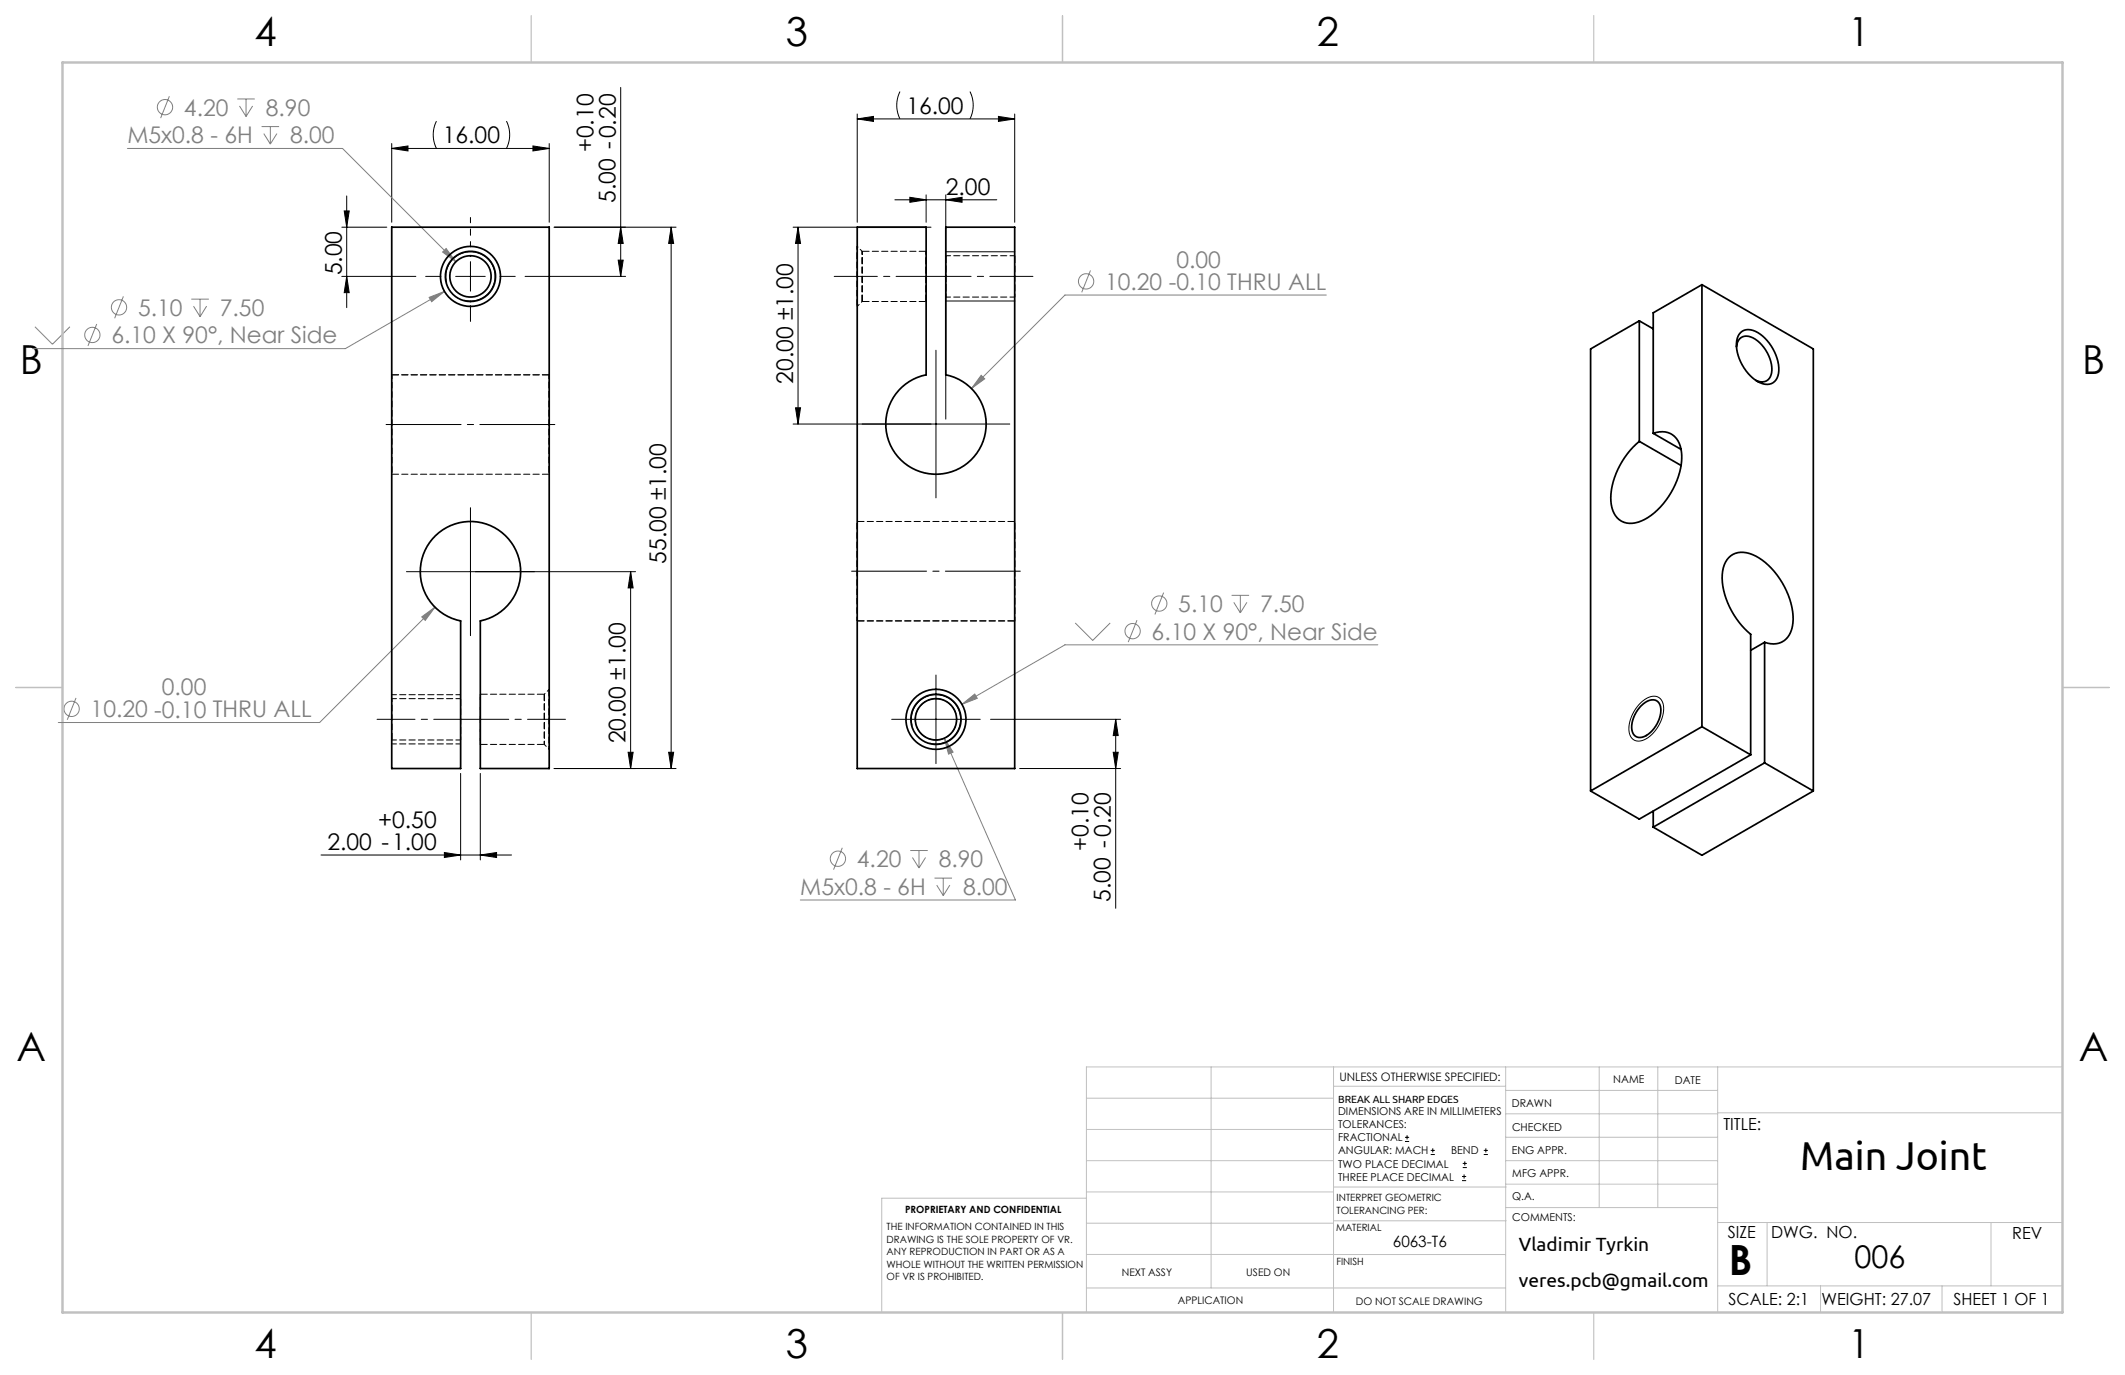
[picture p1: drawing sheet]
<svg xmlns="http://www.w3.org/2000/svg" width="432mm" height="279mm" viewBox="0 0 432 279" stroke-linecap="round" stroke-linejoin="round" font-family="sans-serif">
<g fill="none" stroke="#808080" stroke-width=".2">
<path d="M34.4 19.6l-1.8 4.4M25.9 30.2h43.7l23 23M48.2 20.1h3.6M48.7 21.5l1.3 2.2M50 20.1v3.6M51.3 21.5l-1.3 2.2M53.2 25.7h3.5M53.6 27.1l1.3 2.2M54.9 25.7v3.6M56.3 27.1l-1.4 2.2M90.3 59.2l-20.1 11.6h-63.6M90.7 50.5l1.9 2.7-2.7-2z"/>
<path d="M221.6 55l-1.8 4.4M269.5 60h-53.1l-19 19M7.1 66.4l3.6 3.6 3.5-3.6M19.7 65.8l-1.8 4.5M25.1 60.2l-1.8 4.5M38.9 60.8h3.5M39.3 62.2l1.4 2.1M40.7 60.8v3.5M42 62.2l-1.3 2.1M87.2 60.4l3.1-1.2-2.6 2.1zM199.4 76.3l.7 .7-2.7 2zM85.7 125.4l2.7-2-2 2.7z"/>
<path d="M88.4 123.4l-23.5 23.4h-53.1M218.5 126.6l3.5 3.5 3.6-3.5M231 126l-1.7 4.5M236.5 120.4l-1.8 4.5M250.3 121h3.5M250.7 122.4l1.3 2.1M252 121v3.5M253.4 122.4l-1.4 2.1M280 131h-63.6l-20.9 12.1M15.4 141.8l-1.7 4.5M191.9 150l1.8 2.8-1 .4zM191.9 150l14.4 32.9h-43.7"/>
<path d="M195.5 143.1l2.6-2.1 .5 .9zM171.2 172.3l-1.8 4.4M185 172.8h3.5M185.4 174.2l1.3 2.2M186.7 172.8v3.6M188.1 174.2l-1.4 2.2M189.9 178.4h3.6M190.3 179.9l1.4 2.1M191.7 178.4v3.6M193 179.9l-1.3 2.1"/>
<circle cx="33.5" cy="21.8" r="1.56"/>
<circle cx="220.7" cy="57.2" r="1.56"/>
<circle cx="18.8" cy="68.1" r="1.56"/>
<circle cx="24.2" cy="62.5" r="1.56"/>
<circle cx="230.1" cy="128.3" r="1.56"/>
<circle cx="235.6" cy="122.6" r="1.56"/>
<circle cx="14.6" cy="144" r="1.56"/>
<circle cx="170.3" cy="174.5" r="1.56"/>
</g>
<g fill="none" stroke="#000" stroke-width=".2">
<path d="M126.1 17.8v38.4M182.9 18.6a6.2 6.2 0 0 0 0 5.6M197.1 18.6a6.2 6.2 0 0 1 0 5.6M70.5 39.8v22.7M79.6 29.2v16M79.6 30.2h32M79.6 30.2l3.3-.5v1zM88.7 24.6a6.2 6.2 0 0 0 0 5.6M102.9 24.6a6.2 6.2 0 0 1 0 5.6M108.3 29.7l3.3 .5-3.3 .5zM111.6 29.2v16M174.2 23.2v22"/>
<path d="M174.2 24.2h32M174.2 24.2l3.3-.5v1zM188.2 39.6v5.6M192.2 39.6v45.6M202.9 23.7l3.3 .5-3.3 .5zM206.2 23.2v22M69.5 56.2h15M69.5 46.2h9.1M69.9 42.9h1.1l-.5 3.3zM70.5 56.2l.5 3.3h-1.1zM90.8 57.5a5 5 0 0 1 4.4-6.3 5 5 0 0 1 5.4 5.4 5 5 0 0 1-6.3 4.4M92.6 56.2h6"/>
<path d="M95.6 53.2v6M106.7 56.2h20.4M125.6 52.9h1l-.5 3.3zM126.1 46.2l.5 3.3h-1zM136.4 46.2l.5 3.3h-1zM136.4 46.2v110M137.4 46.2h-24.8M161.2 46.2h28M162.2 46.2l.5 3.3h-1zM162.2 46.2v40M181.8 40.6h20.7M184.9 40.1l3.3 .5-3.3 .5z"/>
<path d="M192.2 40.6l3.3-.5v1zM192.2 51.2h14M190.2 71.2v30M192.2 61.2h14M161.2 86.2h44M161.7 82.9h1l-.5 3.3zM95.6 103.2v26M128.1 116.2v40M128.1 116.2l.6 3.3h-1.1zM129.1 116.2h-46.5M190.2 137.2v18M93.6 157.2v17.5"/>
<path d="M97.6 157.2v17.5M112.6 156.2h24.8M127.6 152.9h1.1l-.6 3.3zM135.9 152.9h1l-.5 3.3zM181.2 146.2h18M185.4 147.5a5 5 0 0 1 4.4-6.3 5 5 0 0 1 5.4 5.4 5 5 0 0 1-6.3 4.4M201.3 146.2h26.4M207.2 156.2h20.5M226.2 152.9h1l-.5 3.3zM226.7 146.2l.5 3.3h-1zM226.7 146.2v38.4M333.3 142.9a3.2 3.2 0 0 1 3.9-1.1 4 4 0 0 1 .3 4.6 6.3 6.3 0 0 1-4.5 4.2 2.14 2.14 0 0 1-2-2.6 7.9 7.9 0 0 1 2.3-5.1z"/>
<path d="M65.2 173.7h38.7M90.3 173.2l3.3 .5-3.3 .5zM97.6 173.7l3.3-.5v1zM285.5 231.9h.8M285.5 231.1h.8M285.9 230.7v.8M290.7 234.6h.9M290.7 233.8h.9M291.1 233.3v.9M297.1 239.9h.8M297.1 239.1h.8M297.2 237.3h.9"/>
<path d="M297.2 236.4h.9M297.5 238.6v.9M297.6 236v.8M301.5 234.6h.8M301.5 233.8h.8M301.9 233.3v.9"/>
</g>
<path d="M79.6 151.2h14M93.6 141.2h-14" fill="none" stroke="#000" stroke-width=".2" stroke-dasharray="1.3 .6" stroke-dashoffset=".3"/>
<path d="M95.6 50.2v-6" fill="none" stroke="#000" stroke-width=".2" stroke-dasharray="15.2 1.3 1.3 1.3" stroke-dashoffset="14.2"/>
<path d="M89.6 56.2h-3.1M101.6 56.2h3.1M95.6 62.2v3.1" fill="none" stroke="#000" stroke-width=".2" stroke-dasharray="15.2 1.3 1.3 1.3"/>
<path d="M169.5 56.2h40.4" fill="none" stroke="#000" stroke-width=".2" stroke-dasharray="15.2 1.3 1.3 1.3" stroke-dashoffset="6.5"/>
<path d="M113.6 86.3h-36M172.2 116.1h36" fill="none" stroke="#000" stroke-width=".2" stroke-dasharray="15.2 1.3 1.3 1.3" stroke-dashoffset="-.9"/>
<path d="M76.6 146.2h38.3" fill="none" stroke="#000" stroke-width=".2" stroke-dasharray="15.2 1.3 1.3 1.3" stroke-dashoffset="7.5"/>
<g fill="none" stroke="#c0c0c0" stroke-width=".2">
<path d="M246.1 216.8v44.9M271 216.8v49.9M305.9 216.8v49.9M325 216.8v28.6M336.9 216.8v28.6M349 216.8v49.9M419.1 216.8h-198.3v49.9M220.8 235.9h50.2M220.8 229.5h50.2M220.8 223.2h50.2M271 220.7h34.9M305.9 231.1h43.1"/>
<path d="M305.9 226.3h43.1M305.9 221.6h43.1M305.9 235.9h43.1M349 226.1h70.1M220.8 254.9h85.1M220.8 248.6h50.2M220.8 242.2h50.2M220.8 243.5h-41.6v23.2M271 248.1h35.1M271 241.2h35.1M305.9 240.6h43.1M306.1 245.4h42.9"/>
<path d="M349 248.4h70.1M359.1 248.4v12.9M404.6 248.4v12.9M220.8 261.7h85.1M349 261.3h70.1M369.9 261.3v5.4M394.6 261.3v5.4"/>
</g>
<path d="M107.9 3.2v9.5M215.9 3.2v9.5M323.8 3.2v9.5M3.2 139.7h9.5M419.1 139.7h9.5M107.9 266.7v9.5M215.9 266.7v9.5M323.8 266.7v9.5" fill="none" stroke="#c0c0c0" stroke-width=".25"/>
<path d="M12.7 12.7h406.4v254h-406.4z" fill="none" stroke="#c0c0c0" stroke-width=".5"/>
<g fill="#000">
<path d="M108.3 29.7l3.3 .5-3.3 .5zM79.6 30.2l3.3-.5v1zM202.9 23.7l3.3 .5-3.3 .5zM174.2 24.2l3.3-.5v1zM192.2 40.6l3.3-.5v1zM184.9 40.1l3.3 .5-3.3 .5z"/>
<path d="M125.6 52.9h1l-.5 3.3zM126.1 46.2l.5 3.3h-1zM70.5 56.2l.5 3.3h-1.1zM69.9 42.9h1.1l-.5 3.3zM161.7 82.9h1l-.5 3.3zM162.2 46.2l.5 3.3h-1z"/>
<path d="M136.4 46.2l.5 3.3h-1zM135.9 152.9h1l-.5 3.3zM128.1 116.2l.6 3.3h-1.1zM127.6 152.9h1.1l-.6 3.3zM226.7 146.2l.5 3.3h-1zM226.2 152.9h1l-.5 3.3z"/>
<path d="M90.3 173.2l3.3 .5-3.3 .5zM97.6 173.7l3.3-.5v1z"/>
</g>
<path d="M85.7 125.4l.7 .7 2-2.7zM87.2 60.4l.5 .9 2.6-2.1zM90.7 50.5l-.8 .7 2.7 2zM195.5 143.1l3.1-1.2-.5-.9zM191.9 150l.8 3.2 1-.4zM199.4 76.3l-2 2.7 2.7-2z" fill="#808080"/>
<g fill="none" stroke="#000" stroke-width=".35">
<path d="M79.6 46.2h32v110h-14v-30a10.2 10.2 0 0 0 6.5-15.7 10.2 10.2 0 0 0-17 0 10.2 10.2 0 0 0 6.5 15.7v30h-14zM174.2 46.2h14v30a10.2 10.2 0 0 0-6.5 15.6 10.2 10.2 0 0 0 17 0 10.2 10.2 0 0 0-6.5-15.6v-30h14v110h-32zM345.8 57.8v89.9M345.8 57.8l22.7 13.1v89.8M345.8 57.8l-9.9 5.8v24.5M333.1 65.2l-9.9 5.7v89.8M333.1 65.2v24.5M333.1 65.2l2.8 1.6M352.9 70.5a2.11 2.11 0 0 1 1.1-2 2.11 2.11 0 0 1 2.2 .2 7.5 7.5 0 0 1 3.7 7.4 2.04 2.04 0 0 1-3.1 1.2M353.7 67.6a2.79 2.79 0 0 1 3.5 0 9.3 9.3 0 0 1 4.2 8.3 2.44 2.44 0 0 1-3.7 1.9 9.1 9.1 0 0 1-4.8-8.6l.3-.9zM333.1 89.7l8.5 4.9M335.9 88.1a4 4 0 0 1 5.7 3.2 14.8 14.8 0 0 1-4.2 11.7 8.8 8.8 0 0 1-6.3 3.3 4 4 0 0 1-3.7-3.8 15.4 15.4 0 0 1 5.7-12.8"/>
<path d="M335.9 88.1l5.7 3.2M358.6 130.5a4 4 0 0 0 5.6-3.3 14.8 14.8 0 0 0-4.2-11.7 8.8 8.8 0 0 0-6.3-3.3 4 4 0 0 0-3.7 3.8 15.4 15.4 0 0 0 5.7 12.9v24.5M358.6 130.5v24.5M358.6 130.5l-2.9 1.7M333.5 143.4a2.6 2.6 0 0 1 3.4-.8 3.9 3.9 0 0 1-.2 4.5 4.5 4.5 0 0 1-3.8 2.7 1.99 1.99 0 0 1-1.3-2.4 6.8 6.8 0 0 1 1.9-4zM345.8 147.7l9.9 5.7M345.8 147.7l-22.6 13M355.7 153.4l-22.6 13-9.9-5.7M358.6 155l9.9 5.7M358.6 155l-22.7 13.1M335.9 164.8v3.3M368.5 160.7l-22.7 13.1-9.9-5.7"/>
<circle cx="95.6" cy="56.2" r="5.1"/>
<circle cx="95.6" cy="56.2" r="6.1"/>
<circle cx="95.6" cy="56.2" r="4.2"/>
<circle cx="190.2" cy="146.2" r="4.2"/>
<circle cx="190.2" cy="146.2" r="6.1"/>
<circle cx="190.2" cy="146.2" r="5.1"/>
</g>
<g fill="none" stroke="#000" stroke-width=".2" stroke-dasharray="1.3 .6" stroke-dashoffset="-.1">
<path d="M188.2 51.1h-13M192.2 52v8.4v-8.4M206.2 52v8.4v-8.4M79.6 76.2h32M111.6 76.2h-32M174.2 62.3v-12.2v12.2M175.2 61.3h13M79.6 96.4h32M206.2 106h-32M174.2 126.2h32M79.6 150.4v-8.4v8.4M93.6 142v8.4v-8.4"/>
<path d="M97.6 151.3h13M110.6 141.1h-13M111.6 140.1v12.2v-12.2"/>
</g>
<path d="M79.6 76.2v20.2v-20.2M111.6 76.2v20.2v-20.2M174.2 126.2v-20.2v20.2M206.2 126.2v-20.2v20.2" fill="none" stroke="#000" stroke-width=".2" stroke-dasharray="1.3 .6" stroke-dashoffset=".4"/>
<path d="M175.2 61.2v-10.1v10.1M188.2 61.3v-10.2v10.2M97.6 146.2v5.1v-10.2v5.1M110.6 141.1v10.2v-10.2" fill="none" stroke="#000" stroke-width=".2" stroke-dasharray="1.3 .6"/>
<path d="M175.2 51.1l-1-1M174.2 62.3l1-1M110.6 151.3l1 1M111.6 140.1l-1 1" fill="none" stroke="#000" stroke-width=".2" stroke-dasharray="1.3 .6" stroke-dashoffset=".7"/>
<path d="M206.2 52h-14M192.2 60.4h14M79.6 150.4h14M93.6 142h-14" fill="none" stroke="#000" stroke-width=".2" stroke-dasharray="1.3 .6" stroke-dashoffset=".3"/>
<path d="M190.2 150.4a4.2 4.2 0 0 1-3.7-6.2 4.2 4.2 0 0 1 7.1-.5 4.2 4.2 0 0 1-2.8 6.6l-.6 .1" fill="none" stroke="#000" stroke-width=".2" stroke-dasharray="1.3 .6" stroke-dashoffset="-.2"/>
<text font-size="8.5" x="351.3" y="259">B</text>
<text font-size="8.2" x="365.8" y="237.7">Main Joint</text>
<g font-size="8.1">
<text x="51.7" y="9.3">4</text>
<text x="159.7" y="9.3">3</text>
<text x="267.6" y="9.3">2</text>
<text x="375.6" y="9.3">1</text>
<text x="4" y="76">B</text>
<text x="423.1" y="76">B</text>
<text x="3.3" y="215.7">A</text>
<text x="422.4" y="215.7">A</text>
<text x="51.7" y="276">4</text>
<text x="159.7" y="276">3</text>
<text x="267.6" y="276">2</text>
<text x="375.6" y="276">1</text>
</g>
<text font-size="6.3" x="376.8" y="257.6">006</text>
<g font-size="4.7" fill="#808080">
<text x="37.4" y="23.5">4.20</text>
<text x="54" y="23.5">8.90</text>
<text x="25.9" y="29.1">M5x0.8 - 6H</text>
<text x="59" y="29.1">8.00</text>
<text x="224.6" y="58.9">10.20 -0.10 THRU ALL</text>
<text x="239" y="54.4">0.00</text>
<text x="28" y="64.2">5.10</text>
<text x="44.7" y="64.2">7.50</text>
<text x="22.6" y="69.8">6.10 X 90°, Near Side</text>
<text x="239.4" y="124.4">5.10</text>
<text x="256.1" y="124.4">7.50</text>
<text x="234" y="130">6.10 X 90°, Near Side</text>
<text x="32.9" y="141.3">0.00</text>
<text x="18.4" y="145.7">10.20 -0.10 THRU ALL</text>
<text x="174.1" y="176.2">4.20</text>
<text x="190.8" y="176.2">8.90</text>
<text x="162.6" y="181.8">M5x0.8 - 6H</text>
<text x="195.7" y="181.8">8.00</text>
</g>
<g font-size="4.7">
<text x="184.2" y="23.2">16.00</text>
<text x="90" y="29.2">16.00</text>
<text x="120.6" y="30.9" transform="rotate(-90 120.6 30.9)">+0.10</text>
<text x="125.1" y="41.3" transform="rotate(-90 125.1 41.3)">5.00 -0.20</text>
<text x="192.2" y="39.6">2.00</text>
<text x="69.4" y="56" transform="rotate(-90 69.4 56)">5.00</text>
<text x="161.1" y="78" transform="rotate(-90 161.1 78)">20.00 ±1.00</text>
<text x="135.4" y="114.6" transform="rotate(-90 135.4 114.6)">55.00 ±1.00</text>
<text x="127.1" y="151" transform="rotate(-90 127.1 151)">20.00 ±1.00</text>
<text x="66.5" y="172.7">2.00 -1.00</text>
<text x="76.9" y="168.2">+0.50</text>
<text x="221.2" y="172.9" transform="rotate(-90 221.2 172.9)">+0.10</text>
<text x="225.6" y="183.3" transform="rotate(-90 225.6 183.3)">5.00 -0.20</text>
</g>
<g font-size="3.9">
<text x="308.6" y="254.3">Vladimir Tyrkin</text>
<text x="308.6" y="261.6">veres.pcb@gmail.com</text>
</g>
<g font-size="3.4">
<text x="350.2" y="229.5">TITLE:</text>
<text x="351.1" y="251.6">SIZE</text>
<text x="359.9" y="251.6">DWG. NO.</text>
<text x="408.9" y="251.7">REV</text>
<text x="351.2" y="265.2">SCALE: 2:1</text>
<text x="370.1" y="265.3">WEIGHT: 27.07</text>
<text x="396.9" y="265.2">SHEET 1 OF 1</text>
</g>
<text font-size="3.2" x="283" y="253.3">6063-T6</text>
<text font-size="2.4" x="272.2" y="219.7">UNLESS OTHERWISE SPECIFIED:</text>
<g font-size="2.2">
<text x="327.8" y="220.1">NAME</text>
<text x="340.3" y="220.2">DATE</text>
<text x="271.9" y="226.6">DIMENSIONS ARE IN MILLIMETERS</text>
<text x="307.2" y="224.9">DRAWN</text>
<text x="271.9" y="229.3">TOLERANCES:</text>
<text x="271.9" y="231.9">FRACTIONAL</text>
<text x="307.3" y="229.8">CHECKED</text>
<text x="271.9" y="234.6">ANGULAR: MACH</text>
<text x="271.9" y="237.2">TWO PLACE DECIMAL</text>
<text x="271.9" y="239.9">THREE PLACE DECIMAL</text>
<text x="294.9" y="234.6">BEND</text>
<text x="307.2" y="234.5">ENG APPR.</text>
<text x="307.3" y="239.2">MFG APPR.</text>
<text x="307.3" y="243.9">Q.A.</text>
<text x="307.3" y="248.1">COMMENTS:</text>
</g>
<g font-size="2.1">
<text x="271.9" y="224.1">BREAK ALL SHARP EDGES</text>
<text x="227.9" y="259.2">NEXT ASSY</text>
<text x="253.3" y="259.2">USED ON</text>
<text x="239.3" y="265">APPLICATION</text>
<text x="275.5" y="265.1">DO NOT SCALE DRAWING</text>
</g>
<g font-size="2">
<text x="271.6" y="244.1">INTERPRET GEOMETRIC</text>
<text x="180.2" y="250">THE INFORMATION CONTAINED IN THIS</text>
<text x="183.9" y="246.4">PROPRIETARY AND CONFIDENTIAL</text>
<text x="271.5" y="250.2">MATERIAL</text>
<text x="271.6" y="246.6">TOLERANCING PER:</text>
<text x="180.2" y="252.5">DRAWING IS THE SOLE PROPERTY OF VR.</text>
<text x="180.2" y="255.1">ANY REPRODUCTION IN PART OR AS A</text>
<text x="180.2" y="257.6">WHOLE WITHOUT THE WRITTEN PERMISSION</text>
<text x="271.5" y="257">FINISH</text>
<text x="180.2" y="260.1">OF VR IS PROHIBITED.</text>
</g>
</svg>
